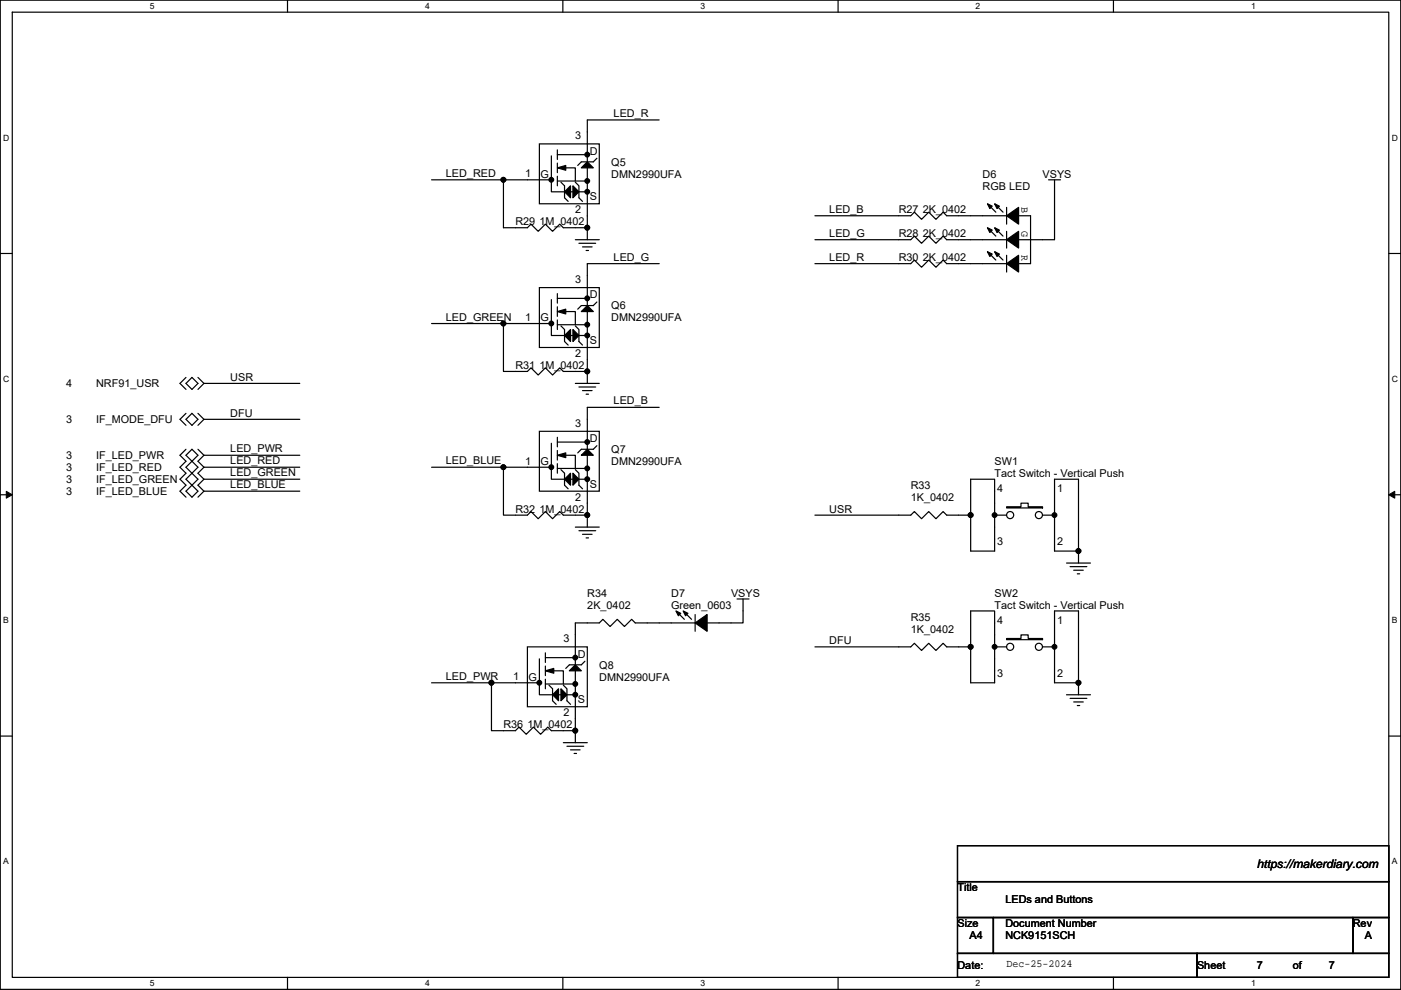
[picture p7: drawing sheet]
<svg xmlns="http://www.w3.org/2000/svg" width="297mm" height="210mm" viewBox="0 0 297 210" stroke-linecap="round" stroke-linejoin="round" font-family="sans-serif">
<path d="M.1 0h296.9v209.8h-296.9zM2.6 2.6h291.8v204.7h-291.8z" fill="none" stroke="#000" stroke-width=".25"/>
<g fill="#fff">
<path d="M31.8 .3h1v2h-1z"/>
<path d="M31.8 207.6h1v2h-1z"/>
</g>
<path d="M61 0v2.6M61 207.3v2.5" fill="none" stroke="#000" stroke-width=".25"/>
<g fill="#fff">
<path d="M90.1 .3h1v2h-1z"/>
<path d="M90.1 207.6h1v2h-1z"/>
</g>
<path d="M119.3 0v2.6M119.3 207.3v2.5" fill="none" stroke="#000" stroke-width=".25"/>
<g fill="#fff">
<path d="M148.5 .3h1v2h-1z"/>
<path d="M148.5 207.6h1v2h-1z"/>
</g>
<path d="M177.7 0v2.6M177.7 207.3v2.5" fill="none" stroke="#000" stroke-width=".25"/>
<g fill="#fff">
<path d="M206.9 .3h1v2h-1z"/>
<path d="M206.9 207.6h1v2h-1z"/>
</g>
<path d="M236.1 0v2.6M236.1 207.3v2.5" fill="none" stroke="#000" stroke-width=".25"/>
<g fill="#fff">
<path d="M265.2 .3h1v2h-1z"/>
<path d="M265.2 207.6h1v2h-1z"/>
<path d="M.7 28.2h1.3v2h-1.3z"/>
<path d="M295.1 28.2h1.3v2h-1.3z"/>
<path d="M.7 79.4h1.3v2h-1.3z"/>
<path d="M295.1 79.4h1.3v2h-1.3z"/>
</g>
<path d="M.1 53.8h2.5M294.4 53.8h2.6" fill="none" stroke="#000" stroke-width=".25"/>
<g fill="#fff">
<path d="M.7 130.5h1.2v2.1h-1.2z"/>
<path d="M295.1 130.5h1.2v2.1h-1.2z"/>
</g>
<path d="M.1 104.9h2.5M294.4 104.9h2.6" fill="none" stroke="#000" stroke-width=".25"/>
<path d="M1.3 104.2l1.3 .7-1.3 .8zM294.4 104.9l1.3-.7v1.5z" fill="#000" stroke="#000" stroke-width=".21"/>
<g fill="#fff">
<path d="M.7 181.7h1.2v2h-1.2z"/>
<path d="M295.1 181.7h1.2v2h-1.2z"/>
</g>
<g fill="none" stroke="#000" stroke-width=".25">
<path d="M91.5 38.1h15.2M106.7 38.1v10.2h5.1l.8-.8 1.5 1.6 1.5-1.6 1.6 1.6 1.5-1.6 .7 .8h5.1M114.4 30.5h12.7v12.7h-12.7zM116.9 33.1v5h-10.2M116.9 38.1v2.6h2.8M118.2 37.4v2M118.2 34.6v2M118.2 31.8v2M118.2 32.8h6.3v1.5M118.9 38.7l.8 .7v2.6l.8 .7M119.4 35.6h2.6v2.8M122 38.7l.7 .7v2.6l.8 .7"/>
<path d="M124.5 35.6v2.8h-6.3M124.5 38.4v2.3h-1.8M126.6 33.6l-.8 .7h-2.5l-.8 .8M139.8 25.4h-15.3v7.4M222.3 38.1h2.6M223.6 38.1v12.7h-7.6M121 40.7h1.2M122 50.8h5.1M122.7 51.6h3.6M123.5 52.4h2M124.3 53.1h.5M124.5 40.4v7.9"/>
<path d="M124.5 48.3v2.5M139.8 55.9h-15.3v7.4M172.8 45.8h20.3l.8-.8 1.5 1.5 1.5-1.5 1.5 1.5 1.6-1.5 .7 .8h12.7M172.8 50.8h20.3l.8-.7 1.5 1.5 1.5-1.5 1.5 1.5 1.6-1.5 .7 .7h12.7M209.6 53.6l1.5 1.6M209.6 48.6l1.5 1.5M209.6 43.5l1.5 1.5M211.1 53.6l1.6 1.6M211.1 48.6l1.6 1.5M211.1 43.5l1.6 1.5M213.4 55.9h-12.7l-.7-.7-1.6 1.5-1.5-1.5-1.5 1.5-1.5-1.5-.8 .7h-20.3M213.4 54.1v3.6"/>
<path d="M213.4 49.1v3.5M213.4 44v3.5M216 45.8h2.5v10.1h-2.5M91.5 68.6h15.2M106.7 68.6v10.2h5.1l.8-.8 1.5 1.5 1.5-1.5 1.6 1.5 1.5-1.5 .7 .8h5.1M114.4 61h12.7v12.7h-12.7zM116.9 63.5v5.1h-10.2M116.9 68.6v2.6h2.8M118.2 67.9v2M118.2 65.1v2M118.2 62.3v2M118.2 63.3h6.3v1.5"/>
<path d="M118.9 69.1l.8 .8v2.5l.8 .8M119.4 66.1h2.6v2.8M121 71.2h1.2M122 69.1l.7 .8v2.5l.8 .8M124.5 66.1v2.8h-6.3M124.5 70.9v7.9M124.5 68.9v2.3h-1.8M124.5 78.8v2.5M126.6 64.1l-.8 .7h-2.5l-.8 .8M39.4 88.9l1.3-1.2 1.3 1.2-1.3 1.3zM39.4 96.6l1.3-1.3 1.3 1.3-1.3 1.2zM39.4 87.7l-1.2 1.2 1.2 1.3"/>
<path d="M39.4 95.3l-1.2 1.3 1.2 1.2-1.2 1.3 1.2 1.3-1.2 1.2 1.2 1.3-1.2 1.3 1.2 1.3M39.4 81.3l1.3-1.2 1.3 1.2-1.3 1.3zM39.4 80.1l-1.2 1.2 1.2 1.3M40.7 97.8l-1.3 1.3 1.3 1.3M40.7 97.8l1.3 1.3-1.3 1.3M42 87.7l1.2 1.2M42 95.3l1.2 1.3M42 80.1l1.2 1.2M43.2 88.9l-1.2 1.3M43.2 96.6l-1.2 1.2 1.2 1.3M43.2 99.1l-1.2 1.3 1.2 1.2M43.2 81.3h20.4"/>
<path d="M43.2 88.9h20.4M43.2 96.6h20.4M43.2 99.1h20.4M43.2 81.3l-1.2 1.3M91.5 99.1h15.2M106.7 99.1v10.2h5.1l.8-.8 1.5 1.5 1.5-1.5 1.6 1.5 1.5-1.5 .7 .8h5.1M114.4 91.5h12.7v12.7h-12.7zM116.9 94v5.1h-10.2M116.9 99.1v2.5h2.8M118.2 98.3v2.1M118.2 95.5v2.1M118.2 92.8v2"/>
<path d="M118.2 93.8h6.3v1.5M118.9 99.6l.8 .8v2.5l.8 .8M119.4 96.6h2.6v2.8M122 81.3h5.1M122 99.6l.7 .8v2.5l.8 .8M122.7 82.1h3.6M123.5 82.8h2M124.3 83.6h.5M124.5 96.6v2.8h-6.3M124.5 99.4v2.2h-1.8M126.6 94.5l-.8 .8h-2.5l-.8 .8M139.8 86.4h-15.3v7.4"/>
<path d="M39.4 104.2l1.3-1.3 1.3 1.3-1.3 1.3zM40.7 100.4l-1.3 1.2 1.3 1.3M40.7 100.4l1.3 1.2-1.3 1.3M43.2 101.6l-1.2 1.3 1.2 1.3M43.2 104.2l-1.2 1.3M43.2 101.6h20.4M43.2 104.2h20.4M121 101.6h1.2M122 111.8h5.1M122.7 112.6h3.6M123.5 113.3h2M124.3 114.1h.5"/>
<path d="M124.5 101.4v7.9M124.5 109.3v2.5M172.8 109.3h20.3l.8-.8 1.5 1.5 1.5-1.5 1.5 1.5 1.6-1.5 .7 .8h5.1M205.8 101.6h5.1v15.3h-5.1zM210.9 109.3h2.5M213.4 107.5h3.1v-.8h1.5v.8h3v.2h-7.6zM221 109.3h2.6M223.6 101.6h5.1v15.3h-5.1zM226.1 119.4h5.1M228.7 116.9v2.5M111.8 137.2h12.7v12.7h-12.7zM114.4 139.7v5.1h-10.2"/>
<path d="M115.6 138.5v2M115.6 139.5h6.4v1.5M143.6 129.8l1.5 1.6M145.1 129.8l1.5 1.6M147.4 132.1h-12.7l-.8-.7-1.5 1.5-1.5-1.5-1.6 1.5-1.5-1.5-.7 .7h-5.1v7.4M147.4 130.3v3.6M156.3 127h2.5M157.5 127v5.1h-7.6M172.8 137.2h20.3l.8-.8 1.5 1.6 1.5-1.6 1.5 1.6 1.6-1.6 .7 .8h5.1M205.8 129.6h5.1v15.2h-5.1zM210.9 137.2h2.5M213.4 135.4h3.1v-.7h1.5v.7h3v.3h-7.6z"/>
<path d="M221 137.2h2.6M223.6 129.6h5.1v15.2h-5.1zM226.9 120.2h3.5M227.6 120.9h2.1M228.4 121.7h.5M.1 156.1h2.5M91.5 144.8h12.7M104.2 144.8v10.2h5.1l.7-.8 1.6 1.5 1.5-1.5 1.5 1.5 1.5-1.5 .8 .8h5.1M114.4 144.8v2.6h2.8M115.6 144.1v2M115.6 141.3v2M116.4 145.3l.8 .8v2.5l.7 .8"/>
<path d="M116.9 142.3h2.5v2.8M118.4 147.4h1.3M119.4 145.3l.8 .8v2.5l.8 .8M119.4 157.5h5.1M120.2 158.3h3.6M121 159h2M121.7 159.8h.5M122 142.3v2.8h-6.4M122 147.1v7.9M122 155v2.5M122 145.1v2.3h-1.8M124 140.3l-.7 .7h-2.6l-.8 .8"/>
<path d="M226.1 147.4h5.1M226.9 148.1h3.5M227.6 148.9h2.1M228.4 149.6h.5M228.7 144.8v2.6M294.4 156.1h2.6M203 179.4h91.4v7.6h-91.4zM203 187h91.4v7.6h-91.4zM203 194.6h7.6v7.6h-7.6zM210.6 194.6h76.2v7.6h-76.2zM286.8 194.6h7.6v7.6h-7.6zM203 202.2h50.8v5.1h-50.8z"/>
<path d="M253.8 202.2h40.6v5.1h-40.6z"/>
<circle cx="214.2" cy="109.2" r=".76"/>
<circle cx="220.3" cy="109.2" r=".76"/>
<circle cx="214.2" cy="137.2" r=".76"/>
<circle cx="220.3" cy="137.2" r=".76"/>
</g>
<g fill="#000" stroke="#000" stroke-width=".25">
<path d="M118.2 35.6l1.7-.5v1z" fill-rule="evenodd"/>
<path d="M121.5 39.4l1.2 1.3-1.2 1.3z" fill-rule="evenodd"/>
<path d="M124.5 34.3l1.3 1.3h-2.5z" fill-rule="evenodd"/>
<path d="M119.7 40.7l1.3-1.3v2.6z" fill-rule="evenodd"/>
<path d="M209.4 53.4l1 .5-.5 .5z" fill-rule="evenodd"/>
<path d="M209.4 48.3l1 .5-.5 .5z" fill-rule="evenodd"/>
<path d="M209.4 43.2l1 .5-.5 .5z" fill-rule="evenodd"/>
<path d="M210.9 53.4l1 .5-.5 .5z" fill-rule="evenodd"/>
<path d="M210.9 48.3l1 .5-.5 .5z" fill-rule="evenodd"/>
<path d="M210.9 43.2l1 .5-.5 .5z" fill-rule="evenodd"/>
<path d="M213.4 55.9l2.6-1.8v3.6z" fill-rule="evenodd"/>
<path d="M213.4 50.8l2.6-1.7v3.5z" fill-rule="evenodd"/>
<path d="M213.4 45.8l2.6-1.8v3.5z" fill-rule="evenodd"/>
<path d="M118.2 66.1l1.7-.5v1z" fill-rule="evenodd"/>
<path d="M119.7 71.2l1.3-1.3v2.5z" fill-rule="evenodd"/>
<path d="M121.5 69.9l1.2 1.3-1.2 1.2z" fill-rule="evenodd"/>
<path d="M124.5 64.8l1.3 1.3h-2.5z" fill-rule="evenodd"/>
<path d="M118.2 96.6l1.7-.5v1z" fill-rule="evenodd"/>
<path d="M124.5 95.3l1.3 1.3h-2.5z" fill-rule="evenodd"/>
<path d="M119.7 101.6l1.3-1.2v2.5z" fill-rule="evenodd"/>
<path d="M121.5 100.4l1.2 1.2-1.2 1.3z" fill-rule="evenodd"/>
<path d="M143.3 129.6l1 .5-.5 .5z" fill-rule="evenodd"/>
<path d="M144.8 129.6l1.1 .5-.6 .5z" fill-rule="evenodd"/>
<path d="M147.4 132.1l2.5-1.8v3.6z" fill-rule="evenodd"/>
<path d="M115.6 142.3l1.8-.5v1z" fill-rule="evenodd"/>
<path d="M117.2 147.4l1.2-1.3v2.5z" fill-rule="evenodd"/>
<path d="M118.9 146.1l1.3 1.3-1.3 1.2z" fill-rule="evenodd"/>
<path d="M122 141l1.3 1.3h-2.6z" fill-rule="evenodd"/>
<circle cx="106.7" cy="38.1" r=".5"/>
<circle cx="116.9" cy="38.1" r=".5"/>
<circle cx="124.5" cy="32.8" r=".5"/>
<circle cx="124.5" cy="38.4" r=".5"/>
<circle cx="124.5" cy="48.3" r=".5"/>
<circle cx="124.5" cy="40.7" r=".5"/>
<circle cx="106.7" cy="68.6" r=".5"/>
<circle cx="116.9" cy="68.6" r=".5"/>
<circle cx="124.5" cy="63.3" r=".5"/>
<circle cx="124.5" cy="71.1" r=".5"/>
<circle cx="124.5" cy="68.9" r=".5"/>
<circle cx="124.5" cy="78.8" r=".5"/>
<circle cx="106.7" cy="99.1" r=".5"/>
<circle cx="116.9" cy="99.1" r=".5"/>
<circle cx="124.5" cy="99.3" r=".5"/>
<circle cx="124.5" cy="93.8" r=".5"/>
<circle cx="124.5" cy="109.2" r=".5"/>
<circle cx="124.5" cy="101.6" r=".5"/>
<circle cx="205.8" cy="109.2" r=".5"/>
<circle cx="210.9" cy="109.2" r=".5"/>
<circle cx="223.6" cy="109.2" r=".5"/>
<circle cx="228.6" cy="116.9" r=".5"/>
<circle cx="122" cy="139.5" r=".5"/>
<circle cx="205.8" cy="137.2" r=".5"/>
<circle cx="210.9" cy="137.2" r=".5"/>
<circle cx="223.6" cy="137.2" r=".5"/>
<circle cx="104.2" cy="144.8" r=".5"/>
<circle cx="114.3" cy="144.8" r=".5"/>
<circle cx="122" cy="147.3" r=".5"/>
<circle cx="122" cy="155" r=".5"/>
<circle cx="122" cy="145.1" r=".5"/>
<circle cx="228.6" cy="144.8" r=".5"/>
</g>
<text font-size="2.5" x="266.5" y="184.2">https://makerdiary.com</text>
<g font-size="2.3">
<text x="122" y="29.5">3</text>
<text x="130.1" y="24.8">LED_R</text>
<text x="125" y="32.8">D</text>
<text x="129.6" y="35.1">Q5</text>
<text x="94.5" y="37.5">LED_RED</text>
<text x="111.3" y="37.6">1</text>
<text x="114.6" y="37.7">G</text>
<text x="129.6" y="37.7">DMN2990UFA</text>
<text x="208.3" y="37.7">D6</text>
<text x="208.3" y="40.2">RGB LED</text>
<text x="221" y="37.7">VSYS</text>
<text x="109.3" y="47.8">R29 1M_0402</text>
<text x="122" y="45.3">2</text>
<text x="125" y="42.5">S</text>
<text x="175.8" y="45.1">LED_B</text>
<text x="190.6" y="45.3">R27 2K_0402</text>
<text x="216.6" y="44" transform="rotate(90 216.6 44)">B</text>
<text x="175.8" y="50.2">LED_G</text>
<text x="190.6" y="50.4">R28 2K_0402</text>
<text x="216.6" y="49.1" transform="rotate(90 216.6 49.1)">G</text>
<text x="130.1" y="55.3">LED_G</text>
<text x="175.8" y="55.3">LED_R</text>
<text x="190.6" y="55.4">R30 2K_0402</text>
<text x="216.6" y="54.1" transform="rotate(90 216.6 54.1)">R</text>
<text x="122" y="60">3</text>
<text x="125" y="63.3">D</text>
<text x="129.6" y="65.6">Q6</text>
<text x="94.5" y="68">LED_GREEN</text>
<text x="111.3" y="68.1">1</text>
<text x="114.6" y="68.1">G</text>
<text x="129.6" y="68.1">DMN2990UFA</text>
<text x="122" y="75.8">2</text>
<text x="125" y="73">S</text>
<text x="14" y="82.1">4</text>
<text x="20.4" y="82.1">NRF91_USR</text>
<text x="48.8" y="80.8">USR</text>
<text x="109.3" y="78.3">R31 1M_0402</text>
<text x="14" y="89.7">3</text>
<text x="20.4" y="89.7">IF_MODE_DFU</text>
<text x="48.8" y="88.4">DFU</text>
<text x="130.1" y="85.8">LED_B</text>
<text x="48.8" y="95.9">LED_PWR</text>
<text x="122" y="90.5">3</text>
<text x="125" y="93.8">D</text>
<text x="14" y="97.3">3</text>
<text x="14" y="99.9">3</text>
<text x="20.4" y="97.3">IF_LED_PWR</text>
<text x="20.4" y="99.9">IF_LED_RED</text>
<text x="48.8" y="98.5">LED_RED</text>
<text x="48.8" y="101">LED_GREEN</text>
<text x="94.5" y="98.5">LED_BLUE</text>
<text x="111.3" y="98.6">1</text>
<text x="114.6" y="98.6">G</text>
<text x="129.6" y="96.1">Q7</text>
<text x="129.6" y="98.6">DMN2990UFA</text>
<text x="210.9" y="98.6">SW1</text>
<text x="210.9" y="101.2">Tact Switch - Vertical Push</text>
<text x="14" y="102.4">3</text>
<text x="14" y="105">3</text>
<text x="20.4" y="102.4">IF_LED_GREEN</text>
<text x="20.4" y="105">IF_LED_BLUE</text>
<text x="48.8" y="103.6">LED_BLUE</text>
<text x="122" y="106.2">2</text>
<text x="125" y="103.4">S</text>
<text x="193.1" y="103.7">R33</text>
<text x="193.1" y="106.2">1K_0402</text>
<text x="211.4" y="104.5">4</text>
<text x="224.1" y="104.5">1</text>
<text x="109.3" y="108.8">R32 1M_0402</text>
<text x="175.8" y="108.8">USR</text>
<text x="211.4" y="115.6">3</text>
<text x="224.1" y="115.6">2</text>
<text x="124.5" y="126.6">R34</text>
<text x="124.5" y="129.1">2K_0402</text>
<text x="142.3" y="126.6">D7</text>
<text x="142.3" y="129.1">Green_0603</text>
<text x="155" y="126.6">VSYS</text>
<text x="193.1" y="131.6">R35</text>
<text x="210.9" y="126.6">SW2</text>
<text x="210.9" y="129.1">Tact Switch - Vertical Push</text>
<text x="119.4" y="136.2">3</text>
<text x="175.8" y="136.7">DFU</text>
<text x="193.1" y="134.2">1K_0402</text>
<text x="211.4" y="132.4">4</text>
<text x="224.1" y="132.4">1</text>
<text x="122.5" y="139.5">D</text>
<text x="127.1" y="141.8">Q8</text>
<text x="211.4" y="143.6">3</text>
<text x="224.1" y="143.6">2</text>
<text x="94.5" y="144.2">LED_PWR</text>
<text x="108.8" y="144.3">1</text>
<text x="112.1" y="144.3">G</text>
<text x="122.5" y="149.2">S</text>
<text x="127.1" y="144.3">DMN2990UFA</text>
<text x="106.7" y="154.5">R36 1M_0402</text>
<text x="119.4" y="152">2</text>
<text x="203" y="189">Title</text>
<text x="213.2" y="191.6">LEDs and Buttons</text>
<text x="203" y="196.7">Size</text>
<text x="213.2" y="196.7">Document Number</text>
<text x="286.8" y="196.7">Rev</text>
<text x="205.5" y="199.2">A4</text>
<text x="213.2" y="199.2">NCK9151SCH</text>
<text x="289.4" y="199.2">A</text>
<text x="203" y="205.5">Date:</text>
<text x="213.4" y="205.1">Dec-25-2024</text>
<text x="253.8" y="205.5">Sheet</text>
<text x="266.5" y="205.5">7</text>
<text x="274.1" y="205.5">of</text>
<text x="281.7" y="205.5">7</text>
</g>
<g font-size="1.8">
<text x="31.8" y="1.9">5</text>
<text x="90.1" y="1.9">4</text>
<text x="148.5" y="1.9">3</text>
<text x="206.9" y="1.9">2</text>
<text x="265.2" y="1.9">1</text>
<text x=".7" y="29.8">D</text>
<text x="295.1" y="29.8">D</text>
<text x=".7" y="81">C</text>
<text x="295.1" y="81">C</text>
<text x=".7" y="132.2">B</text>
<text x="295.1" y="132.2">B</text>
<text x=".7" y="183.3">A</text>
<text x="295.1" y="183.3">A</text>
<text x="31.8" y="209.2">5</text>
<text x="90.1" y="209.2">4</text>
<text x="148.5" y="209.2">3</text>
<text x="206.9" y="209.2">2</text>
<text x="265.2" y="209.2">1</text>
</g>
</svg>
